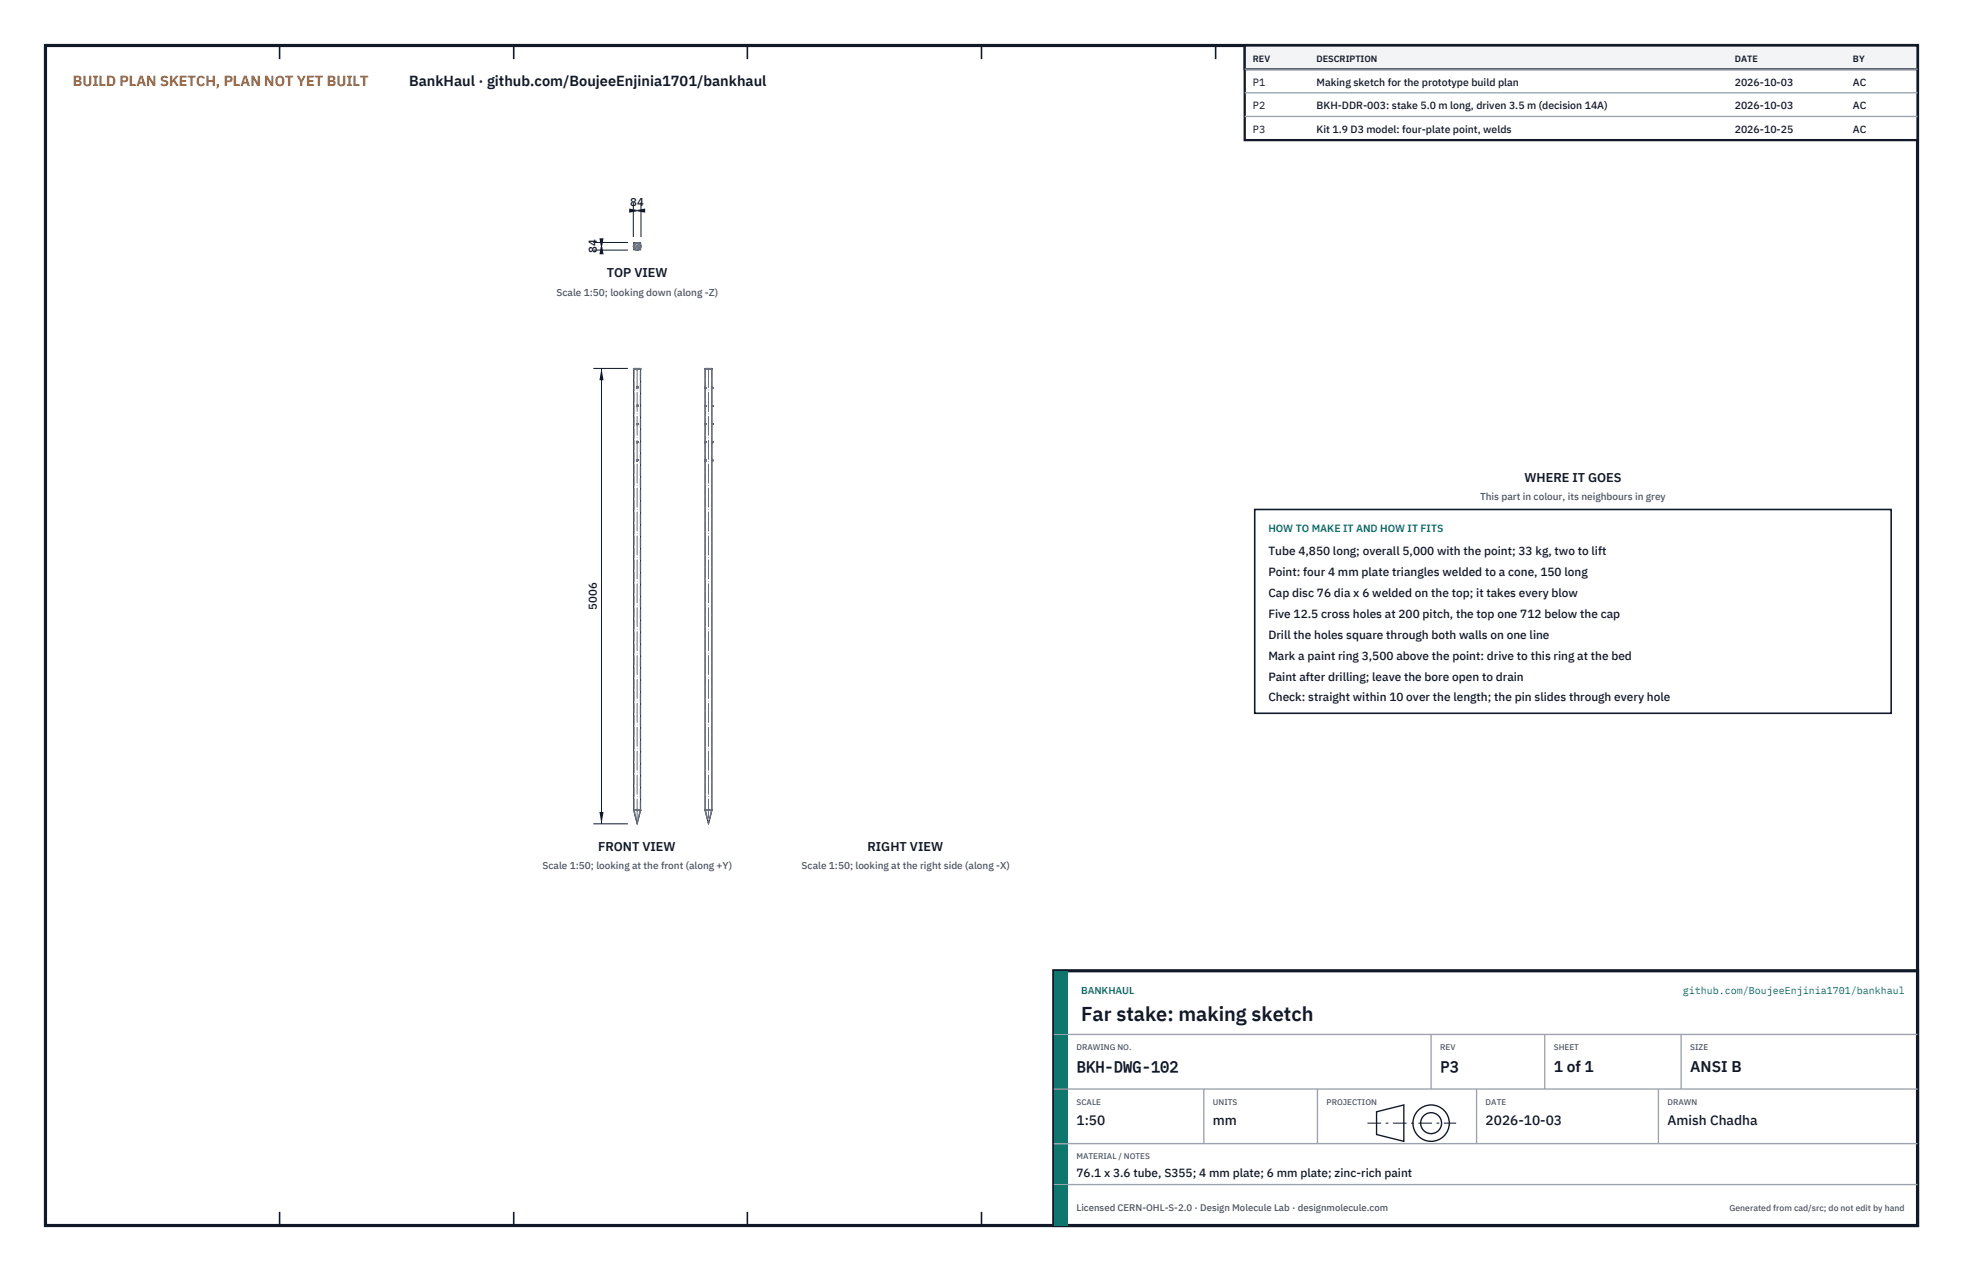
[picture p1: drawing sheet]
<svg xmlns="http://www.w3.org/2000/svg" width="432mm" height="279mm" viewBox="0 0 432 279" stroke-linecap="round" stroke-linejoin="round" font-family="sans-serif">
<path d="M10 10h411.8v259.4h-411.8z" fill="none" stroke="#111827" stroke-width=".7" stroke-linecap="butt"/>
<g fill="none" stroke="#111827" stroke-width=".35">
<path d="M61.5 10v3M113 10v3M164.4 10v3M215.9 10v3M267.4 10v3M318.9 10v3M370.3 10v3M61.5 266.4v3M113 266.4v3M164.4 266.4v3M215.9 266.4v3M267.4 266.4v3"/>
<path d="M318.9 266.4v3M370.3 266.4v3"/>
</g>
<g fill="none" stroke="#111727" stroke-width=".22">
<path d="M139.4 54.5v.4h.4M139.5 54.8h.2M139.5 53.5h.2M139.5 53.5v.1M139.5 54.6v.2M139.5 53.5h.1M139.6 54.7l-.1 .1M139.8 53.4h-.4v.4M140.5 53.4h.4v.4M140.7 54.8h.1M140.7 53.5h.1M140.8 54.7v.1"/>
<path d="M140.8 53.5v.1M140.8 54.6v.2M140.8 53.5h.1M140.9 54.5v.4h-.4M139.4 81.1h.1M139.4 81.2v96.9l.7 3 .8-3v-96.9M139.4 81h1.5M139.4 81.2l-.1-.1h1.7l-.1 .1M139.4 81.2h1.5M139.4 81v.1M139.4 81h.1M140 89.2h.1"/>
<path d="M140 93.2l.1 .1M140 85.2h.1M140 85.3h.1M140 89.3h.1M140 93.2h.1M140 85.2l.1 .2 .2-.2M140 89.2l.1 .2 .2-.2M140 97.2l.1 .2 .2-.2M140 97.2h.1M140.1 85.3h.1M140.1 89.3h.1M140.1 93.3h.1"/>
<path d="M140.1 93.2h.1M140.1 97.2h.1M140.1 93.1v.1M140.1 97.1v.1M140.1 85.1h.1M140.1 89.1h.1M140.1 93.1h.1M140.1 97.1h.1M140.1 85.1l.2 .1M140.1 89.1l.2 .1M140.1 93.1l.2 .1M140.2 85.1h-.1"/>
<path d="M140.2 89.1h-.1M140.2 93.1h-.1M140.2 97.1h-.1M140.2 85.1h.1M140.2 89.1h.1M140.2 93.1h.1M140.2 97.1h.1M140.2 85.1l.1 .1M140.2 89.1l.1 .1M140.2 93.1l.1 .1M140.2 97.1l.1 .1M140.3 93.2h.1"/>
<path d="M140.3 97.2h.1M140.3 85.2l-.2 .2M140.3 89.2l-.2 .2M140.3 85.2h.1M140.3 89.2h.1M140.3 93.2l-.2 .2M140.9 81h.1M140.9 81.1h.1M140.9 81v.1M155 81.1h1.7zM155.1 85.1v.1M155.1 89.1v.1"/>
<path d="M155.1 93.1v.1M155.1 97.1v.1M155.1 81.1h.1M155.1 81h1.5M155.1 81v.1M155.1 81.2v3.9M155.1 85.4v3.7M155.1 89.4v3.7M155.1 93.4v3.7M155.1 97.4v3.7M155.1 85.3h.1M155.1 89.3v.1"/>
<path d="M155.1 93.3v.1M155.1 97.3h.1M155.1 89.3h.1M155.1 93.3h.1M155.1 85.2h.1M155.1 89.2h.1M155.1 93.2h.1M155.1 97.2h.1M155.1 81h.1M155.1 85.2v.2M155.1 89.2v.2M155.1 93.2v.2"/>
<path d="M155.1 97.2v.2M155.1 85.2v.1M155.1 89.2v.1M155.1 93.2v.1M155.1 97.2v.1M156.6 81h.1M156.6 85.2h.1M156.6 85.2v.2M156.6 89.2h.1M156.6 89.2v.2M156.6 93.2h.1M156.6 93.3h.1"/>
<path d="M156.6 93.2v.2M156.6 97.2h.1M156.6 97.3h.1M156.6 97.2v.2M156.6 85.2v.1M156.6 89.2v.1M156.6 93.2v.1M156.6 97.2v.1M156.6 85.3h.1M156.6 89.3h.1M156.6 89.3v.1M156.6 93.3v.1"/>
<path d="M156.6 85.1v.1M156.6 89.1v.1M156.6 93.1v.1M156.6 97.1v.1M156.6 81.1h.1M156.6 81v4.1M156.6 85.4v3.7M156.6 89.4v3.7M156.6 93.4v3.7M156.6 97.4v3.7M140 101.2l.1 .2 .2-.2M140 101.2h.1"/>
<path d="M140.1 101.1v.1M140.1 101.1h.1M140.2 101.1h-.1M140.2 101.1h.1M140.2 101.1l.1 .1M140.3 101.2h.1M155.1 101.1v.1M155.1 101.4v76.7M155.1 101.3h.1M155.1 101.2h.1M155.1 101.2v.2M155.1 101.2v.1"/>
<path d="M156.6 101.2h.1M156.6 101.2v.2M156.6 101.2v.1M156.6 101.3h.1M156.6 101.1v.1M156.6 101.4v76.6M139.3 178.1h1.7zM155.1 178.1l.7 3M156.6 178l-1.5 .1M156.6 178l-.7 3.1M155.8 181.1h.1"/>
<circle cx="140.1" cy="54.1" r=".85"/>
<circle cx="140.1" cy="54.1" r=".75"/>
<circle cx="140.1" cy="54.1" r=".77"/>
<circle cx="140.2" cy="97.2" r=".13"/>
<circle cx="140.2" cy="93.2" r=".13"/>
<circle cx="140.2" cy="89.2" r=".13"/>
<circle cx="140.2" cy="85.2" r=".12"/>
<circle cx="140.2" cy="101.2" r=".12"/>
</g>
<g fill="none" stroke="#6a7180" stroke-width=".22" stroke-dasharray="2.1 .5">
<path d="M139.4 54.5v-.7M139.4 54.9l.7-.7M139.4 53.4l.7 .7M139.5 54.6v-1M139.6 54.7l.6-.6M139.6 53.5l.6 .6M139.7 53.5h1M139.8 54.9h.7M139.8 53.4h.7M140 53.4h.3M140 54.9h.3M140 53.5h.3"/>
<path d="M140 54.8h.3M140 53.4v.1M140 54.8v.1M140.1 54.2v-.1M140.1 54.2h.1M140.1 54.1h.1M140.2 54.1h.1M140.2 54.2v-.1M140.3 53.4h-.3M140.3 54.9h-.3M140.3 53.5h-.3M140.3 53.4v.1"/>
<path d="M140.3 54.8v.1M140.3 54.8h-.3M140.7 54.8h-1M140.8 54.7l-.6-.6M140.8 53.5l-.6 .6M140.8 53.6v1M140.9 54.5v-.7M140.9 54.9l-.7-.7M140.9 53.4l-.7 .7M139.3 81.1h1.7M139.4 81.1h1.5M139.4 81.2h1.5"/>
<path d="M139.4 81.1v.1M139.4 81.2v-.1M139.5 81.1h1.3M139.5 81.1v97M140 85.2h.1M140 85.2v.1M140 89.2h.1M140 89.2v.1M140 93.2h.1M140 93.2v.1M140 97.2h.1M140.1 85.3h.1"/>
<path d="M140.1 89.3h.1M140.1 93.3h.1M140.1 85.2h-.1M140.1 89.2h-.1M140.1 85.2h.1M140.1 89.2h.1M140.1 93.2h.1M140.1 93.2h-.1M140.1 97.2h.1M140.1 97.2h-.1M140.1 85.1h.1M140.1 89.1h.1"/>
<path d="M140.1 93.1h.1M140.1 97.1h.1M140.1 85.3v.1M140.1 89.3v.1M140.1 93.3l.2-.1M140.1 93.3v.1M140.2 85.1h.1M140.2 89.1h.1M140.2 93.1h.1M140.2 97.1h.1M140.3 85.2h.1M140.3 89.2h.1"/>
<path d="M140.3 93.2h.1M140.3 97.2h.1M140.3 85.2l-.1-.1-.2 .1 .2 .2 .1-.2M140.3 89.2l-.1-.1-.2 .1 .2 .2 .1-.2M140.3 93.2l-.1-.1-.2 .1 .2 .2 .1-.2M140.3 97.2l-.1-.1-.2 .1 .2 .2 .1-.2M140.8 81.1h-1.3M140.9 81.1h-1.5M140.9 81h-1.5M140.9 81.2v-.1M155 81.1h1.7M155.1 81.1h.7"/>
<path d="M155.1 81.1h1.5M155.1 81.2h1.5M155.1 81.1v.1M155.1 81.2v-.1M155.1 85.3h.1M155.1 89.3h.1M155.1 93.3h.1M155.1 97.3h.1M155.1 85.2h.1M155.1 89.2h.1M155.1 93.2h.1M155.1 97.2h.1"/>
<path d="M155.2 81.1h.6M155.2 85.1v.3M155.2 85.4v-.2M155.2 89.1v.3M155.2 89.4v-.2M155.2 93.1v.3M155.2 93.4v-.2M155.2 97.1v.3M155.2 97.4v-.2M155.2 85.1h-.1M155.2 85.4h-.1M155.2 89.1h-.1"/>
<path d="M155.2 89.4h-.1M155.2 93.1h-.1M155.2 93.4h-.1M155.2 97.1h-.1M155.2 97.4h-.1M155.2 81.1v4M155.2 85.4v3.7M155.2 89.4v3.7M155.2 93.4v3.7M155.2 97.4v3.7M155.2 85.2v-.1M155.2 89.2v-.1"/>
<path d="M155.2 93.2v-.1M155.2 97.2v-.1M155.8 81.1h.8M155.8 81.1h.7M155.8 81.1h-.7M156.5 85.2v-.1M156.5 89.2v-.1M156.5 93.2v-.1M156.5 97.2v-.1M156.5 81.1h-1.3M156.5 85.1v.3M156.5 85.4v-.2"/>
<path d="M156.5 89.1v.3M156.5 89.4v-.2M156.5 93.1v.3M156.5 93.4v-.2M156.5 97.1v.3M156.5 97.4v-.2M156.5 81.1v4M156.5 85.4v3.7M156.5 89.4v3.7M156.5 93.4v3.7M156.5 97.4v3.7M156.6 81.1h-1.5"/>
<path d="M156.6 81h-1.5M156.6 85.2h.1M156.6 85.3h.1M156.6 89.2h.1M156.6 89.3h.1M156.6 93.2h.1M156.6 93.3h.1M156.6 97.2h.1M156.6 97.3h.1M156.6 81.1h-.8M156.6 85.1h-.1M156.6 85.4h-.1"/>
<path d="M156.6 89.1h-.1M156.6 89.4h-.1M156.6 93.1h-.1M156.6 93.4h-.1M156.6 97.1h-.1M156.6 97.4h-.1M156.6 81.2v-.1M140 101.2h.1M140.1 101.2h.1M140.1 101.2h-.1M140.1 101.1h.1M140.2 101.1h.1"/>
<path d="M140.3 101.2h.1M140.3 101.2l-.1-.1-.2 .1 .2 .2 .1-.2M155.1 101.3h.1M155.1 101.2h.1M155.2 101.1v.3M155.2 101.4v-.2M155.2 101.1h-.1M155.2 101.4h-.1M155.2 101.4v76.7M155.2 101.2v-.1M156.5 101.2v-.1M156.5 101.1v.3"/>
<path d="M156.5 101.4v-.2M156.5 101.4v76.7M156.6 101.2h.1M156.6 101.3h.1M156.6 101.1h-.1M156.6 101.4h-.1M139.4 178.1h1.5M139.4 178.1l.7 3M139.4 178v.1M139.5 178.1h1.3M139.5 178.1l.7 2.7M140.8 178.1h-1.3"/>
<path d="M140.8 178.1l-.6 2.7M140.8 178.1v-97M140.9 178.1h-1.5M140.9 178.1l-.7 3M140.9 178h-1.5M140.9 178v.1M141 178.1h-1.7M155.1 178.1h.7M155.1 178.1h1.5M155.1 178.1l.7 3M155.1 178v.1M155.2 178.1h.6"/>
<path d="M155.2 178.1h1.3M155.2 178.1l.6 2.7M155.8 178.1h.8M155.8 178.1h.7M156.5 178.1h-1.3M156.5 178.1l-.6 2.7M156.6 178.1h-1.5M156.6 178.1l-.7 3M156.6 178h-1.5M156.6 178v.1M156.7 178.1h-1.7M140.1 181.1h.1"/>
<path d="M140.2 180.8h.1M155.8 181.1h.1M155.8 180.8h.1"/>
<circle cx="140.1" cy="54.1" r=".85"/>
<circle cx="140.1" cy="54.1" r=".75"/>
<circle cx="140.1" cy="54.1" r=".69"/>
<circle cx="140.1" cy="54.1" r=".77"/>
</g>
<path d="M139.3 54.1h1.7M140.2 55v-1.7M140.2 81.4v-.4M140.2 81.3v-.3M140.2 81v100.1M155.8 81.4v-.4M155.8 81.3v-.3M155.8 81v100.1M140.2 177.8v.5M155.8 177.8v.5" fill="none" stroke="#6a7180" stroke-width=".22" stroke-dasharray="4.2 .5 0 .5"/>
<path d="M139.3 44.5v7.6M139.3 46.3h1.7M141 44.5v7.6" fill="none" stroke="#111827" stroke-width=".22"/>
<path d="M139.3 46.3l2.6-.5v.9zM138.4 45.8v.9l2.6-.4z" fill="#111827"/>
<path d="M130.5 53.3h7.6M130.5 55h7.6M132.3 53.3v1.7" fill="none" stroke="#111827" stroke-width=".22"/>
<path d="M132.3 53.3l-.4 2.6h.9zM131.9 52.4h.9l-.5 2.6z" fill="#111827"/>
<path d="M130.5 81h7.6M132.3 81v100.1M130.5 181.1h7.6" fill="none" stroke="#111827" stroke-width=".22"/>
<path d="M132.3 81l-.4 2.6h.9zM131.9 178.5h.9l-.5 2.6z" fill="#111827"/>
<path d="M276 112h140v44.8h-140z" fill="#fff" stroke="#111827" stroke-width=".35"/>
<path d="M273.8 10h148v20.8h-148z" fill="#fff" stroke="#111827" stroke-width=".5"/>
<path d="M273.8 10h148v5.2h-148z" fill="#f3f4f6" stroke="#111827" stroke-width=".5"/>
<path d="M273.8 15.2h148M273.8 20.4h148M273.8 25.6h148" fill="none" stroke="#9ca3af" stroke-width=".3"/>
<path d="M231.8 213.4h190v56h-190z" fill="#fff" stroke="#111827" stroke-width=".7" stroke-linecap="butt"/>
<path d="M231.8 213.4h3v56h-3z" fill="#0f766e"/>
<path d="M231.8 227.4h190M231.8 239.4h190M264.8 239.4v12M289.8 239.4v12M314.8 227.4v12M324.8 239.4v12M339.8 227.4v12M364.8 239.4v12M369.8 227.4v12M231.8 251.4h190M231.8 260.4h190" fill="none" stroke="#9ca3af" stroke-width=".3"/>
<g fill="none" stroke="#111827" stroke-width=".3">
<path d="M302.8 244.4l6-1.5v8l-6-1.5z"/>
<circle cx="314.8" cy="246.9" r="4"/>
<circle cx="314.8" cy="246.9" r="2.3"/>
</g>
<path d="M300.8 246.9h19.5" fill="none" stroke="#111827" stroke-width=".22" stroke-dasharray="3 1 .6 1" stroke-linecap="butt"/>
<text font-size="4.4" fill="#111827" x="237.8" y="224.4">Far stake: making sketch</text>
<g font-size="3.4" fill="#111827">
<text x="236.8" y="235.6">BKH-DWG-102</text>
<text x="316.8" y="235.6">P3</text>
<text x="341.8" y="235.6">1 of 1</text>
<text x="371.8" y="235.6">ANSI B</text>
</g>
<text font-size="3.2" fill="#b45309" x="16" y="19">BUILD PLAN SKETCH, PLAN NOT YET BUILT</text>
<text font-size="3.2" fill="#111827" x="90" y="19">BankHaul · github.com/BoujeeEnjinia1701/bankhaul</text>
<g font-size="3" fill="#111827">
<text x="236.8" y="247.2">1:50</text>
<text x="266.8" y="247.2">mm</text>
<text x="326.8" y="247.2">2026-10-03</text>
<text x="366.8" y="247.2">Amish Chadha</text>
</g>
<g font-size="2.8" fill="#111827">
<text x="133.5" y="61">TOP VIEW</text>
<text x="335.3" y="106">WHERE IT GOES</text>
<text x="131.5" y="187.1">FRONT VIEW</text>
<text x="190.8" y="187.1">RIGHT VIEW</text>
</g>
<g font-size="2.6" fill="#111827">
<text x="279" y="122">Tube 4,850 long; overall 5,000 with the point; 33 kg, two to lift</text>
<text x="279" y="126.6">Point: four 4 mm plate triangles welded to a cone, 150 long</text>
<text x="279" y="131.2">Cap disc 76 dia x 6 welded on the top; it takes every blow</text>
<text x="279" y="135.8">Five 12.5 cross holes at 200 pitch, the top one 712 below the cap</text>
<text x="279" y="140.4">Drill the holes square through both walls on one line</text>
<text x="279" y="145">Mark a paint ring 3,500 above the point: drive to this ring at the bed</text>
<text x="279" y="149.6">Paint after drilling; leave the bore open to drain</text>
<text x="279" y="154.2">Check: straight within 10 over the length; the pin slides through every hole</text>
<text x="236.8" y="258.8">76.1 x 3.6 tube, S355; 4 mm plate; 6 mm plate; zinc-rich paint</text>
</g>
<g font-size="2.5" fill="#111827">
<text x="138.6" y="45.3">84</text>
<text x="131.3" y="55.7" transform="rotate(-90 131.3 55.7)">84</text>
<text x="131.3" y="134.1" transform="rotate(-90 131.3 134.1)">5006</text>
</g>
<g font-size="2.3" fill="#111827">
<text x="275.6" y="18.8">P1</text>
<text x="275.6" y="24">P2</text>
<text x="289.6" y="18.8">Making sketch for the prototype build plan</text>
<text x="289.6" y="24">BKH-DDR-003: stake 5.0 m long, driven 3.5 m (decision 14A)</text>
<text x="381.6" y="18.8">2026-10-03</text>
<text x="381.6" y="24">2026-10-03</text>
<text x="407.6" y="18.8">AC</text>
<text x="407.6" y="24">AC</text>
<text x="275.6" y="29.2">P3</text>
<text x="289.6" y="29.2">Kit 1.9 D3 model: four-plate point, welds</text>
<text x="381.6" y="29.2">2026-10-25</text>
<text x="407.6" y="29.2">AC</text>
</g>
<text font-size="2.3" fill="#0f766e" x="279" y="117">HOW TO MAKE IT AND HOW IT FITS</text>
<g font-size="2.2" fill="#4b5563">
<text x="122.4" y="65">Scale 1:50; looking down (along -Z)</text>
<text x="325.6" y="110">This part in colour, its neighbours in grey</text>
<text x="119.3" y="191.1">Scale 1:50; looking at the front (along +Y)</text>
<text x="176.3" y="191.1">Scale 1:50; looking at the right side (along -X)</text>
</g>
<g font-size="2.2" fill="#0f766e">
<text x="237.8" y="218.4">BANKHAUL</text>
<text x="370.1" y="218.4">github.com/BoujeeEnjinia1701/bankhaul</text>
</g>
<text font-size="2.1" fill="#4b5563" x="236.8" y="266.2">Licensed CERN-OHL-S-2.0 · Design Molecule Lab · designmolecule.com</text>
<g font-size="2" fill="#111827">
<text x="275.6" y="13.6">REV</text>
<text x="289.6" y="13.6">DESCRIPTION</text>
<text x="381.6" y="13.6">DATE</text>
<text x="407.6" y="13.6">BY</text>
</g>
<text font-size="1.9" fill="#4b5563" x="380.4" y="266.2">Generated from cad/src; do not edit by hand</text>
<g font-size="1.8" fill="#4b5563">
<text x="236.8" y="230.8">DRAWING NO.</text>
<text x="316.8" y="230.8">REV</text>
<text x="341.8" y="230.8">SHEET</text>
<text x="371.8" y="230.8">SIZE</text>
<text x="236.8" y="242.8">SCALE</text>
<text x="266.8" y="242.8">UNITS</text>
<text x="291.8" y="242.8">PROJECTION</text>
<text x="326.8" y="242.8">DATE</text>
<text x="366.8" y="242.8">DRAWN</text>
<text x="236.8" y="254.8">MATERIAL / NOTES</text>
</g>
</svg>
